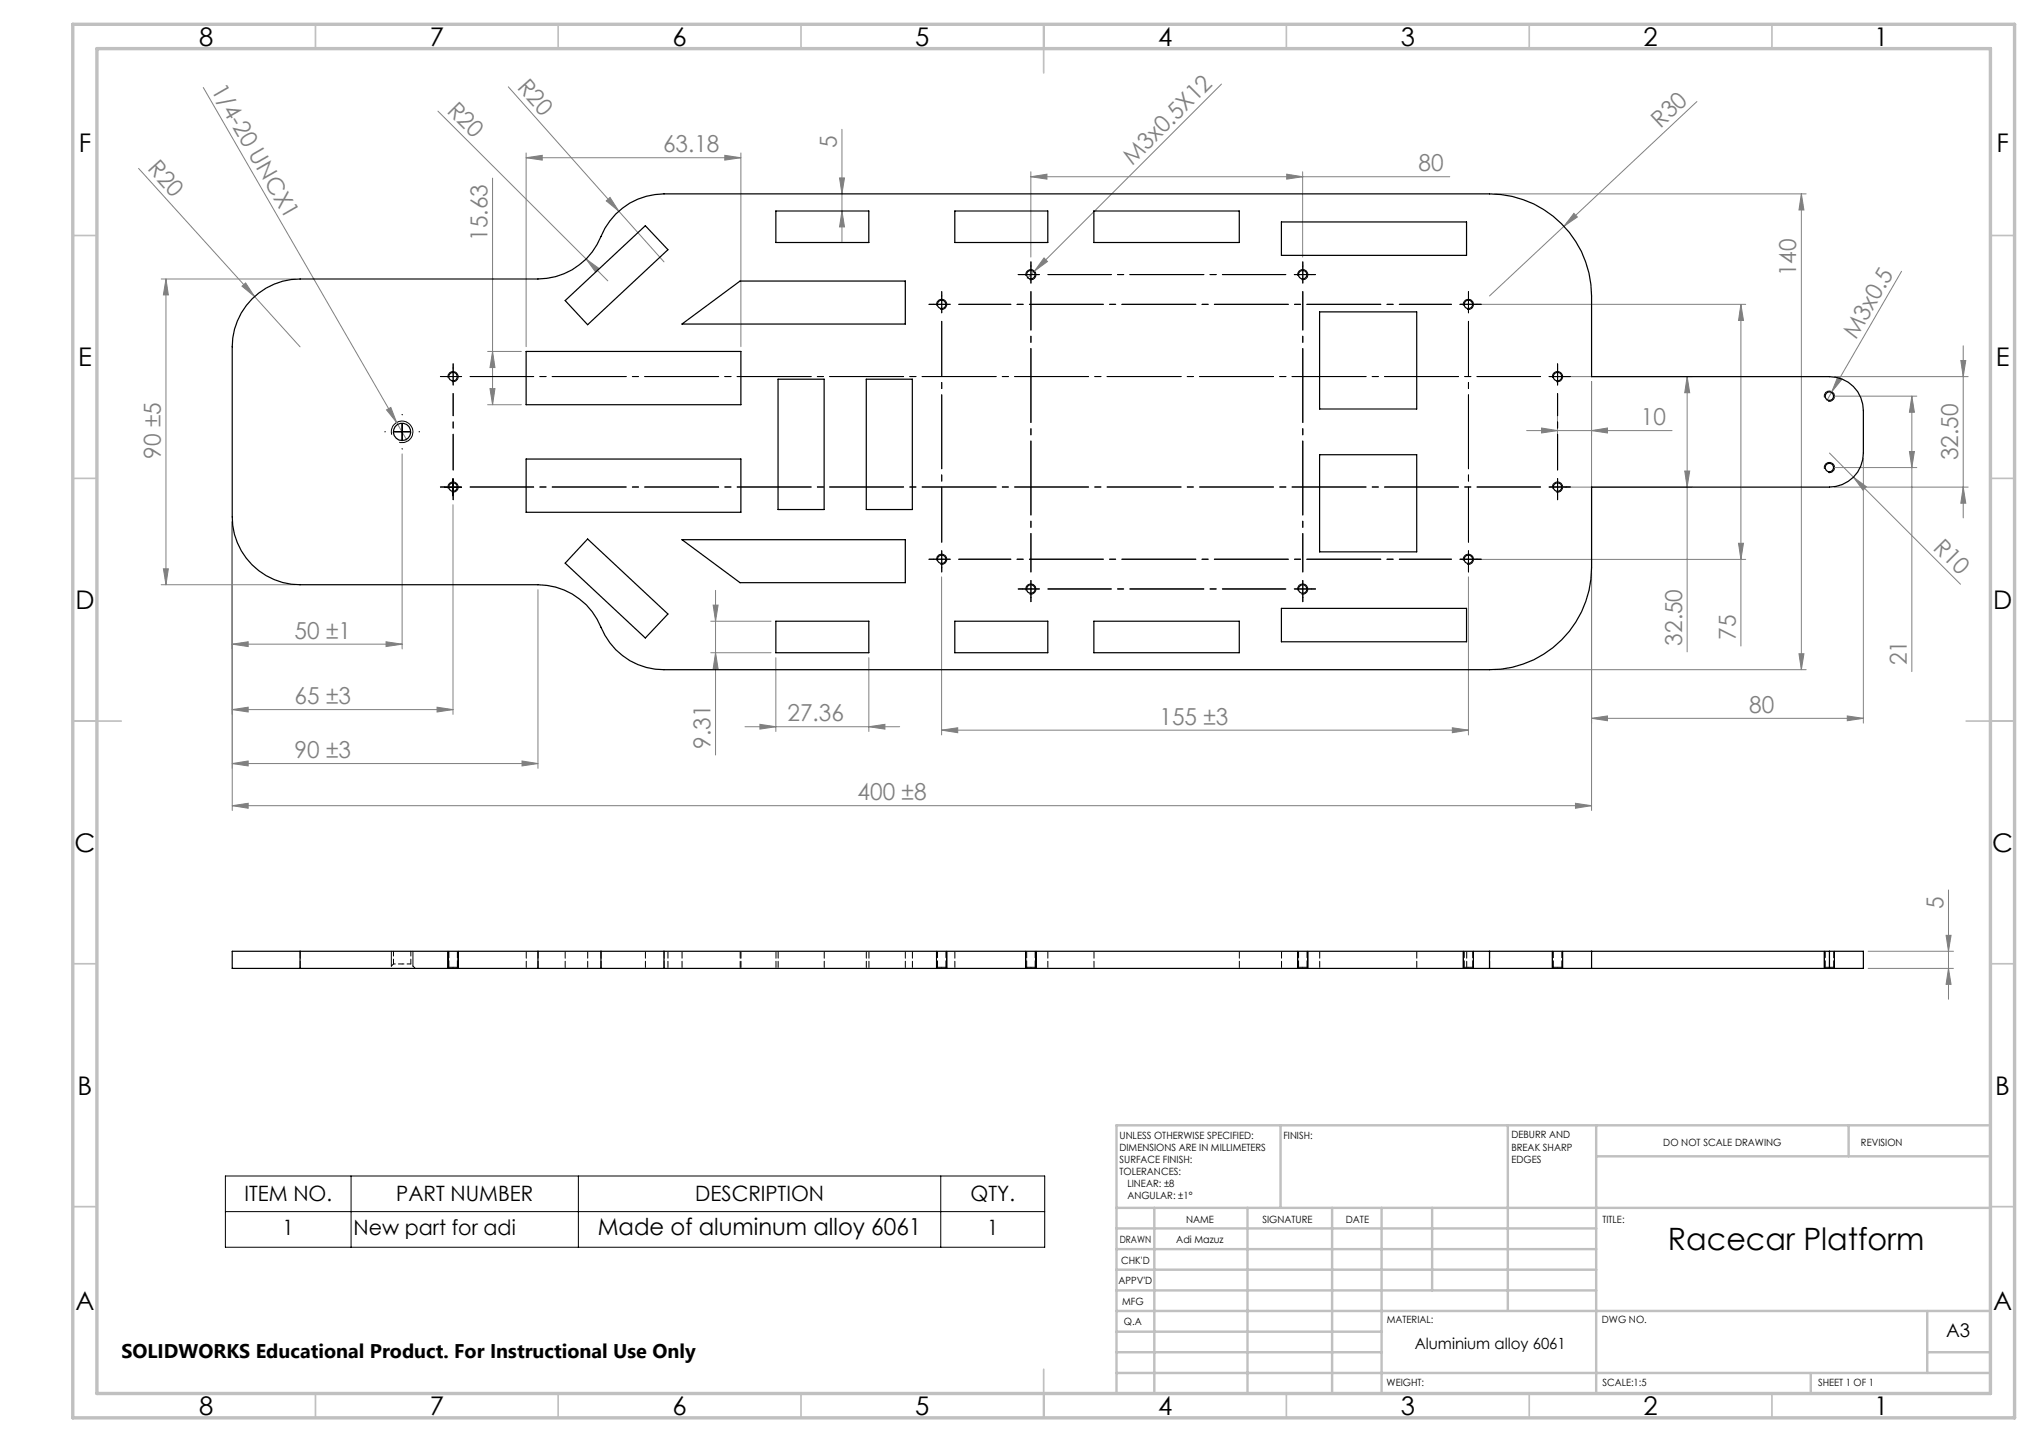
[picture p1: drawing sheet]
<svg xmlns="http://www.w3.org/2000/svg" width="420mm" height="297mm" viewBox="0 0 420 297" stroke-linecap="round" stroke-linejoin="round" font-family="sans-serif">
<g fill="none" stroke="#808080" stroke-width=".21">
<path d="M41.9 18l39.8 69M104.7 17.9l32.1 36M251.6 17.3l-40 40M28.5 34.7l33.3 36.7M90.2 22.9l30.5 30.4M101.5 36.7v46.7M108.4 32.5l3.3-.5v1zM108.4 31.5v39.9M108.4 32.5h44.2M149.3 32l3.3 .5-3.3 .5zM152.6 31.5v39.9M172.9 36.7h1.1l-.6 3.2z"/>
<path d="M173.4 26.6v23.2M212.3 36.4l3.4-.5v1zM212.3 35.4v17.5M212.3 36.4h86.3M265 35.9l3.3 .5-3.3 .5zM268.3 35.4v17.5M307.8 39.9h64.2M349.5 20.9l-27.3 25.7M371.1 39.9v98M371.1 39.9l.5 3.3h-1zM33.2 57.5h27.6M34.2 57.5v62.9"/>
<path d="M34.2 57.5l.5 3.2h-1zM49.8 58.9l.8-.6 1.8 2.8zM120.7 53.3l2.7 2-.7 .8zM120.7 53.3l4.5 4.6M124.9 41.4l.8-.7 1.8 2.8zM173.4 43.5l.6 3.2h-1.1zM215.1 53.1l.7 .8-2.7 1.9zM322.2 46.6l-15.4 14.4M324.2 44l.7 .7-2.7 1.9zM391.7 55.9l-14.4 24.8M100.4 72.4h7M101.5 72.4l.5 3.3h-1.1z"/>
<path d="M300.8 62.7h58.8M319.2 77.6h29.3M327.8 78.6v88.3M347.5 77.6v56.7M347.5 77.6l.6 3.3h-1.1zM358.6 62.7v70.4M358.6 62.7l.5 3.3h-1zM377.8 77.6h27.6M378.6 77.6l.8 .5-2.1 2.6zM403.9 74.3h1l-.5 3.3zM404.4 71.2v35.5M79.6 84.4l.9-.5 1.2 3.1z"/>
<path d="M81.7 87l2.2 3.9M82.8 93.5v40.2M100.4 83.4h7M100.9 80h1.1l-.5 3.4zM314.5 88.7h29.9M317.5 88.2l3.3 .5-3.3 .5zM320.8 81.2v8.5M327.8 88.7l3.3-.5v1zM347 97h1.1l-.6 3.3zM376.8 93.3l5 5M377.3 80.7l-1 1.8M377.8 81.6h17"/>
<path d="M377.8 96.3h17M381.8 98.3l2.7 2-.7 .7zM381.8 98.3l22 22M383.8 94.3v54.6M393.3 93h1l-.5 3.3zM393.8 81.6v56.7M393.8 81.6l.5 3.3h-1zM33.7 117.2h1l-.5 3.2zM47.8 107.5v59.4M93.3 104v43.1M194 118.8v32.6M300.8 115.2h58.8"/>
<path d="M302.5 118.8v32.6M319.2 100.3h29.3M358.1 111.9h1l-.5 3.3zM377.8 100.3h27.6M404.4 100.3l.5 3.3h-1zM33.2 120.4h27.6M47.8 132.7l3.3-.5v1zM47.8 132.7h35M79.5 132.2l3.3 .5-3.3 .5zM110.8 121.5v36.8M146.4 127.9h12.4M146.4 134.4h12.4"/>
<path d="M146.9 124.6h1l-.5 3.3zM147.4 121.6v33.9M147.4 134.4l.5 3.4h-1zM159.8 135.5v15.2M179 135.5v15.2M307.8 137.9h64.2M370.6 134.7h1l-.5 3.2zM47.8 157.3l3.3-.6v1.1zM47.8 146.2l3.3-.5v.9zM47.8 157.3h63M47.8 146.2h45.5M90 145.7l3.3 .5-3.3 .4z"/>
<path d="M107.5 156.7l3.3 .6-3.3 .5zM153.5 149.7h31.8M156.5 149.2l3.3 .5-3.3 .5zM179 149.7l3.3-.5v1zM194 150.4l3.3-.5v1zM194 150.4h108.5M299.2 149.9l3.3 .5-3.3 .5zM327.8 148l3.3-.5v.9zM327.8 148h56M380.5 147.5l3.3 .5-3.3 .4zM47.8 165.9l3.3-.5v1.1zM47.8 165.9h280"/>
<path d="M324.5 165.4l3.3 .5-3.3 .6zM384.8 195.9h17.6M384.8 199.5h17.6M400.9 192.6h1l-.5 3.3zM401.4 183.3v22.5M401.4 199.5l.5 3.2h-1z"/>
</g>
<g fill="none" stroke="#000" stroke-width=".21">
<path d="M211.3 56.8a1.06 1.06 0 0 1 1-1.3 1.06 1.06 0 0 1 1.1 1.2 1.06 1.06 0 0 1-1.3 .9M267.3 56.8a1.06 1.06 0 0 1 1-1.3 1.06 1.06 0 0 1 1.1 1.2 1.06 1.06 0 0 1-1.3 .9M92.3 77.9a1.04 1.04 0 0 1 .9-1.4 1.04 1.04 0 0 1 1.2 1.2 1.04 1.04 0 0 1-1.3 .9M192.9 63a1.06 1.06 0 0 1 1-1.4 1.06 1.06 0 0 1 1.1 1.2 1.06 1.06 0 0 1-1.3 .9M301.4 63a1.04 1.04 0 0 1 1-1.3 1.04 1.04 0 0 1 1.1 1.1 1.04 1.04 0 0 1-1.3 .9M319.8 77.9a1.06 1.06 0 0 1 .9-1.4 1.06 1.06 0 0 1 1.2 1.2 1.06 1.06 0 0 1-1.4 .9M80.7 89.5a2.22 2.22 0 0 1 1.9-2.8 2.22 2.22 0 0 1 2.4 2.4 2.22 2.22 0 0 1-2.8 2M81.1 88.9h3.5M82.8 87.2v3.5M93.3 98.6v3.5M375.8 96.6a1.06 1.06 0 0 1 .9-1.3 1.06 1.06 0 0 1 1.2 1.1 1.06 1.06 0 0 1-1.3 .9M375.8 81.9a1.04 1.04 0 0 1 .9-1.3 1.04 1.04 0 0 1 1.2 1.1 1.04 1.04 0 0 1-1.3 .9"/>
<path d="M91.6 100.3h3.5M92.3 100.6a1.06 1.06 0 0 1 .9-1.3 1.06 1.06 0 0 1 1.2 1.1 1.06 1.06 0 0 1-1.3 .9M192.9 115.5a1.06 1.06 0 0 1 1-1.4 1.06 1.06 0 0 1 1.1 1.2 1.06 1.06 0 0 1-1.3 .9M301.4 115.5a1.04 1.04 0 0 1 1-1.3 1.04 1.04 0 0 1 1.1 1.1 1.04 1.04 0 0 1-1.3 .9M319.8 100.6a1.07 1.07 0 0 1 .9-1.3 1.07 1.07 0 0 1 1.2 1.1 1.07 1.07 0 0 1-1.4 .9M211.3 121.6a1.04 1.04 0 0 1 .9-1.3 1.04 1.04 0 0 1 1.2 1.1 1.04 1.04 0 0 1-1.3 .9M267.3 121.6a1.04 1.04 0 0 1 1-1.3 1.04 1.04 0 0 1 1.1 1.1 1.04 1.04 0 0 1-1.3 .9M80.6 195.9v3.1M85.1 195.9v3.1M92.3 195.9v3.5M94.4 195.9v3.5M192.9 195.9v3.5"/>
<path d="M195 195.9v3.5M211.3 195.9v3.5M213.4 195.9v3.5M267.3 195.9v3.5M269.4 195.9v3.5M301.4 195.9v3.5M303.5 195.9v3.5M319.8 195.9v3.5M321.9 195.9v3.5M375.8 195.9v3.5M377.9 195.9v3.5M46.4 242.2h168.8v14.7h-168.8z"/>
<path d="M46.4 249.6h168.8M72.3 242.2v14.7M119.1 242.2v14.7M193.8 242.2v14.7"/>
</g>
<g fill="none" stroke="#c0c0c0" stroke-width=".35">
<path d="M65 5v5M115 5v5M165 5v5M215 5v10M265 5v5M315 5v5M365 5v5M15 48.5h5M410 48.5h5M15 98.5h5M410 98.5h5M15 148.5h10"/>
<path d="M405 148.5h10M15 198.5h5M410 198.5h5M15 248.5h5M410 248.5h5M65 287v5M115 287v5M165 287v5M215 282v10M265 287v5M315 287v5M365 287v5"/>
</g>
<g fill="none" stroke="#c0c0c0" stroke-width=".5">
<path d="M263.8 231.8v17M310.6 231.8v38.2M328.8 231.8v55.2M328.8 238.2h81.2M380.8 231.8v6.4M410 231.8h-180v55.2M230 248.8h180M230 257.3h98.8M230 253h98.8M237.8 248.8v38.2M257 248.8v38.2M274.4 248.8v38.2"/>
<path d="M284.6 248.8v38.2M295 248.8v17M230 265.8h98.8M230 261.5h98.8M230 278.5h54.6M230 274.3h54.6M230 270h180M397 278.5h13M397 270v12.8M230 282.8h180M373 282.8v4.2"/>
</g>
<path d="M15 5h400v287h-400zM20 10h390v277h-390z" fill="none" stroke="#c0c0c0" stroke-width=".7"/>
<g fill="none" stroke="#000" stroke-width=".21" stroke-dasharray="15.2 1.3 1.3 1.3">
<path d="M210.6 56.6h-.9M212.4 56.6v-1.8M212.4 56.6h-1.8M212.4 56.6v1.7M212.4 56.6h1.7M212.4 54.8v-.9M268.4 56.6v-1.8M268.4 56.6h-1.8M268.4 56.6v1.7M268.4 56.6h1.7M268.4 54.8v-.9M270.1 56.6h.9"/>
<path d="M91.6 77.6h-.9M93.3 77.6v-1.8M93.3 77.6h-1.7M93.3 77.6v1.7M93.3 77.6h1.8M93.3 75.8v-.9M192.2 62.7h-.8M194 62.7v-1.8M194 62.7h-1.8M194 62.7v1.7M194 62.7h1.7M194 60.9v-.8"/>
<path d="M302.5 62.7v-1.8M302.5 62.7h-1.8M302.5 62.7v1.7M302.5 62.7h1.7M302.5 60.9v-.8M304.2 62.7h.9M320.8 77.6v-1.8M320.8 77.6h-1.7M320.8 77.6v1.7M320.8 77.6h1.8M320.8 75.8v-.9M322.6 77.6h.9"/>
<path d="M79.3 88.9h.1M82.8 85.4h.1M82.8 92.4v.1M86.3 88.9h.1M91.6 100.3h-.9M93.3 102.1v.8M192.2 115.2h-.8M194 115.2v-1.8M194 115.2h-1.8M194 115.2v1.7M194 115.2h1.7M194 116.9v.9"/>
<path d="M302.5 115.2v-1.8M302.5 115.2h-1.8M302.5 115.2v1.7M302.5 115.2h1.7M302.5 116.9v.9M304.2 115.2h.9M320.8 100.3v-1.7M320.8 100.3h-1.7M320.8 100.3v1.8M320.8 100.3h1.8M320.8 102.1v.8M322.6 100.3h.9"/>
<path d="M210.6 121.3h-.9M212.4 121.3v-1.7M212.4 121.3h-1.8M212.4 121.3v1.8M212.4 121.3h1.7M212.4 123.1v.8M268.4 121.3v-1.7M268.4 121.3h-1.8M268.4 121.3v1.8M268.4 121.3h1.7M268.4 123.1v.8M270.1 121.3h.9"/>
</g>
<path d="M93.3 96.8v-15.7M320.8 96.8v-15.7" fill="none" stroke="#000" stroke-width=".21" stroke-dasharray="15.2 1.3 1.3 1.3" stroke-dashoffset="7.9"/>
<path d="M194 111.7v-45.5M302.5 111.7v-45.5" fill="none" stroke="#000" stroke-width=".21" stroke-dasharray="15.2 1.3 1.3 1.3" stroke-dashoffset="3.9"/>
<path d="M215.9 56.6h49M215.9 121.3h49" fill="none" stroke="#000" stroke-width=".21" stroke-dasharray="15.2 1.3 1.3 1.3" stroke-dashoffset="2.2"/>
<path d="M212.4 117.8v-57.7M268.4 117.8v-57.7" fill="none" stroke="#000" stroke-width=".21" stroke-dasharray="15.2 1.3 1.3 1.3" stroke-dashoffset="7.3"/>
<path d="M197.5 62.7h101.5M197.5 115.2h101.5" fill="none" stroke="#000" stroke-width=".21" stroke-dasharray="15.2 1.3 1.3 1.3" stroke-dashoffset="4.5"/>
<path d="M96.8 77.6h220.5M96.8 100.3h220.5" fill="none" stroke="#000" stroke-width=".21" stroke-dasharray="15.2 1.3 1.3 1.3" stroke-dashoffset="2.1"/>
<g fill="#808080">
<path d="M79.6 84.4l.9-.5 1.2 3.1z"/>
<path d="M124.9 41.4l.8-.7 1.8 2.8z"/>
<path d="M49.8 58.9l.8-.6 1.8 2.8z"/>
<path d="M120.7 53.3l2.7 2-.7 .8z"/>
<path d="M324.2 44l.7 .7-2.7 1.9z"/>
<path d="M215.1 53.1l.7 .8-2.7 1.9z"/>
<path d="M378.6 77.6l.8 .5-2.1 2.6z"/>
<path d="M381.8 98.3l2.7 2-.7 .7z"/>
<path d="M149.3 32l3.3 .5-3.3 .5zM108.4 32.5l3.3-.5v1zM265 35.9l3.3 .5-3.3 .5zM212.3 36.4l3.4-.5v1zM107.5 156.7l3.3 .6-3.3 .5zM47.8 157.3l3.3-.6v1.1zM79.5 132.2l3.3 .5-3.3 .5zM47.8 132.7l3.3-.5v1zM90 145.7l3.3 .5-3.3 .4zM47.8 146.2l3.3-.5v.9zM380.5 147.5l3.3 .5-3.3 .4zM327.8 148l3.3-.5v.9z"/>
<path d="M47.8 165.9l3.3-.5v1.1zM324.5 165.4l3.3 .5-3.3 .6zM317.5 88.2l3.3 .5-3.3 .5zM327.8 88.7l3.3-.5v1zM194 150.4l3.3-.5v1zM299.2 149.9l3.3 .5-3.3 .5z"/>
<path d="M179 149.7l3.3-.5v1zM156.5 149.2l3.3 .5-3.3 .5z"/>
<path d="M173.4 43.5l.6 3.2h-1.1zM172.9 36.7h1.1l-.6 3.2z"/>
<path d="M34.2 57.5l.5 3.2h-1zM33.7 117.2h1l-.5 3.2zM371.1 39.9l.5 3.3h-1zM370.6 134.7h1l-.5 3.2zM101.5 72.4l.5 3.3h-1.1zM100.9 80h1.1l-.5 3.4zM146.9 124.6h1l-.5 3.3zM147.4 134.4l.5 3.4h-1zM403.9 74.3h1l-.5 3.3zM404.4 100.3l.5 3.3h-1zM393.8 81.6l.5 3.3h-1zM393.3 93h1l-.5 3.3zM400.9 192.6h1l-.5 3.3zM401.4 199.5l.5 3.2h-1z"/>
<path d="M358.6 62.7l.5 3.3h-1zM358.1 111.9h1l-.5 3.3zM347.5 77.6l.6 3.3h-1.1zM347 97h1.1l-.6 3.3z"/>
</g>
<g fill="none" stroke="#000" stroke-width=".25">
<path d="M159.8 43.5h19.2v6.4h-19.2zM196.7 43.5h19.1v6.4h-19.1zM225.3 43.5h30v6.4h-30zM263.9 45.7h38.2v6.9h-38.2zM51.9 61.6a14 14 0 0 1 9.9-4.1h49a14 14 0 0 0 13-8.8 14.1 14.1 0 0 1 13-8.8h170a21.1 21.1 0 0 1 21 21.1v16.6h49a7 7 0 0 1 7 7v8.7a7 7 0 0 1-7 7h-49v16.6a21 21 0 0 1-21 21h-170a13.9 13.9 0 0 1-13-8.7 14.1 14.1 0 0 0-13-8.8h-49a14 14 0 0 1-14-13.9v-35.1a14 14 0 0 1 4.1-9.8zM108.4 72.4h44.2v11h-44.2zM116.4 61.9l16.5-15.4 4.7 4.9-16.6 15.5zM140.5 66.7l11.9-8.8h34.1v8.8zM160.3 78.1h9.5v26.8h-9.5zM178.4 78.1h9.5v26.8h-9.5zM271.8 64.2h20v20h-20zM108.4 94.5h44.2v11h-44.2z"/>
<path d="M271.8 93.7h20v20h-20zM121 111l16.6 15.5-4.7 4.9-16.5-15.4zM140.5 111.2h46v8.8h-34.1zM159.8 127.9h19.2v6.5h-19.2zM196.7 127.9h19.1v6.5h-19.1zM225.3 127.9h30v6.5h-30zM263.9 125.3h38.2v6.9h-38.2zM61.8 195.9h-14v3.6h14M61.8 199.5h49M61.8 195.9h49M61.8 195.9v3.6M110.8 199.5h13"/>
<path d="M110.8 195.9h13M110.8 195.9v3.6M123.8 199.5h13M123.8 195.9h13M123.8 195.9v3.6M136.8 195.9v3.6M136.8 199.5h170M136.8 195.9h170M306.8 199.5h21M306.8 195.9h21M306.8 195.9v3.6M327.8 195.9v3.6"/>
<path d="M327.8 199.5h49M327.8 195.9h49M376.8 195.9h7v3.6h-7M376.8 195.9v3.6"/>
<circle cx="212.3" cy="56.6" r=".89"/>
<circle cx="268.3" cy="56.6" r=".88"/>
<circle cx="93.3" cy="77.6" r=".88"/>
<circle cx="194" cy="62.7" r=".87"/>
<circle cx="302.5" cy="62.7" r=".88"/>
<circle cx="320.8" cy="77.6" r=".88"/>
<circle cx="82.8" cy="88.9" r="1.78"/>
<circle cx="376.8" cy="96.3" r=".88"/>
<circle cx="376.8" cy="81.6" r=".87"/>
<circle cx="93.3" cy="100.3" r=".88"/>
<circle cx="194" cy="115.2" r=".87"/>
<circle cx="302.5" cy="115.2" r=".88"/>
<circle cx="320.8" cy="100.3" r=".88"/>
<circle cx="212.3" cy="121.3" r=".88"/>
<circle cx="268.3" cy="121.3" r=".87"/>
</g>
<g fill="none" stroke="#000" stroke-width=".21" stroke-dasharray="1.3 .6" stroke-dashoffset="-.2">
<path d="M61.8 195.9v3.5M108.4 195.9v3.5M110.8 195.9v3.5M116.4 195.9v3.5M121.1 195.9v3.5M123.8 195.9v3.5M132.9 195.9v3.5M136.8 195.9v3.5M137.6 195.9v3.5M140.5 199.4v-3.5M152.5 199.4v-3.5M152.6 195.9v3.5"/>
<path d="M159.8 195.9v3.5M160.3 199.4v-3.5M169.8 199.4v-3.5M178.4 199.4v-3.5M179 195.9v3.5M186.5 199.4v-3.5M187.9 199.4v-3.5M196.7 195.9v3.5M215.8 195.9v3.5M225.3 199.4v-3.5M255.3 199.4v-3.5M264 195.9v3.5"/>
<path d="M271.8 195.9v3.5M291.8 195.9v3.5M302.1 195.9v3.5M306.8 195.9v3.5M376.8 195.9v3.5"/>
</g>
<g fill="none" stroke="#000" stroke-width=".21" stroke-dasharray="1.3 .6" stroke-dashoffset=".4">
<path d="M92.5 199.2h.8M93.3 199.2h.9M193.1 199.2h.9M194 199.2h.9M211.5 199.2h.9M212.4 199.2h.8M267.5 199.2h.9M268.4 199.2h.8M301.6 199.2h.9M302.5 199.2h.9M320 199.2h.8M320.8 199.2h.9"/>
<path d="M376 199.2h.8M376.8 199.2h.9"/>
</g>
<path d="M81.1 198.5h1.7M82.8 198.5h1.8" fill="none" stroke="#000" stroke-width=".21" stroke-dasharray="1.3 .6" stroke-dashoffset=".9"/>
<g fill="none" stroke="#000" stroke-width=".21" stroke-dasharray="1.3 .6">
<path d="M92.5 199.2l-.2 .2M94.4 199.4l-.2-.2M193.1 199.2l-.2 .2M195 199.4l-.1-.2M211.5 199.2l-.2 .2M213.4 199.4l-.2-.2M267.5 199.2l-.2 .2M269.4 199.4l-.2-.2M301.6 199.2l-.2 .2M303.5 199.4l-.1-.2M320 199.2l-.2 .2M321.9 199.4l-.2-.2"/>
<path d="M376 199.2l-.2 .2M377.9 199.4l-.2-.2"/>
</g>
<g fill="none" stroke="#000" stroke-width=".21" stroke-dasharray="1.3 .6" stroke-dashoffset="-.1">
<path d="M92.5 195.9v3.3M94.2 199.2v-3.3M193.1 195.9v3.3M194.9 199.2v-3.3M211.5 195.9v3.3M213.2 199.2v-3.3M267.5 195.9v3.3M269.2 199.2v-3.3M301.6 195.9v3.3M303.4 199.2v-3.3M320 195.9v3.3M321.7 199.2v-3.3"/>
<path d="M376 195.9v3.3M377.7 199.2v-3.3"/>
</g>
<path d="M81.1 198.5l-.9 .9M85.5 199.4l-.9-.9" fill="none" stroke="#000" stroke-width=".21" stroke-dasharray="1.3 .6" stroke-dashoffset=".6"/>
<path d="M81.1 195.9v2.6M84.6 198.5v-2.6" fill="none" stroke="#000" stroke-width=".21" stroke-dasharray="1.3 .6" stroke-dashoffset=".3"/>
<text font-size="6.3" x="343.6" y="257.4">Racecar Platform</text>
<g font-size="5.3">
<text x="41" y="9.5">8</text>
<text x="88.5" y="9.5">7</text>
<text x="138.5" y="9.5">6</text>
<text x="188.5" y="9.5">5</text>
<text x="238.5" y="9.5">4</text>
<text x="288.5" y="9.5">3</text>
<text x="338.5" y="9.5">2</text>
<text x="386" y="9.5">1</text>
<text x="16.2" y="31.2">F</text>
<text x="411.2" y="31.2">F</text>
<text x="16.1" y="75.5">E</text>
<text x="411.1" y="75.5">E</text>
<text x="15.5" y="125.5">D</text>
<text x="410.5" y="125.5">D</text>
<text x="15.4" y="175.5">C</text>
<text x="410.4" y="175.5">C</text>
<text x="16" y="225.5">B</text>
<text x="411" y="225.5">B</text>
<text x="15.5" y="269.7">A</text>
<text x="410.5" y="269.7">A</text>
<text x="41" y="291.5">8</text>
<text x="88.5" y="291.5">7</text>
<text x="138.5" y="291.5">6</text>
<text x="188.5" y="291.5">5</text>
<text x="238.5" y="291.5">4</text>
<text x="288.5" y="291.5">3</text>
<text x="338.5" y="291.5">2</text>
<text x="386" y="291.5">1</text>
</g>
<g font-size="4.8" fill="#808080">
<text x="43.5" y="18.6" transform="rotate(60 43.5 18.6)">1/4-20 UNCX1</text>
<text x="91.9" y="23" transform="rotate(45 91.9 23)">R20</text>
<text x="106.4" y="18.1" transform="rotate(48 106.4 18.1)">R20</text>
<text x="342" y="26.5" transform="rotate(-43 342 26.5)">R30</text>
<text x="30.2" y="34.9" transform="rotate(48 30.2 34.9)">R20</text>
<text x="136.6" y="31.4">63.18</text>
<text x="172.4" y="30.5" transform="rotate(-90 172.4 30.5)">5</text>
<text x="233.3" y="34.1" transform="rotate(-45 233.3 34.1)">M3x0.5X12</text>
<text x="292.2" y="35.3">80</text>
<text x="100.4" y="49.6" transform="rotate(-90 100.4 49.6)">15.63</text>
<text x="370" y="56.9" transform="rotate(-90 370 56.9)">140</text>
<text x="382.3" y="69.9" transform="rotate(-60 382.3 69.9)">M3x0.5</text>
<text x="338" y="87.6">10</text>
<text x="33.1" y="94.5" transform="rotate(-90 33.1 94.5)">90 ±5</text>
<text x="403.3" y="94.8" transform="rotate(-90 403.3 94.8)">32.50</text>
<text x="398" y="113" transform="rotate(45 398 113)">R10</text>
<text x="60.7" y="131.6">50 ±1</text>
<text x="357.5" y="131.8" transform="rotate(-90 357.5 131.8)">75</text>
<text x="346.5" y="133" transform="rotate(-90 346.5 133)">32.50</text>
<text x="392.8" y="137" transform="rotate(-90 392.8 137)">21</text>
<text x="60.7" y="145.1">65 ±3</text>
<text x="162.2" y="148.6">27.36</text>
<text x="238.8" y="149.3">155 ±3</text>
<text x="360.3" y="146.9">80</text>
<text x="146.3" y="154.2" transform="rotate(-90 146.3 154.2)">9.31</text>
<text x="60.7" y="156.2">90 ±3</text>
<text x="176.7" y="164.9">400 ±8</text>
<text x="400.3" y="187.2" transform="rotate(-90 400.3 187.2)">5</text>
</g>
<text font-size="4.8" x="123.1" y="254.4">Made of aluminum alloy 6061</text>
<g font-size="4.4">
<text x="50.4" y="247.3">ITEM NO.</text>
<text x="81.6" y="247.3">PART NUMBER</text>
<text x="143.2" y="247.3">DESCRIPTION</text>
<text x="199.9" y="247.3">QTY.</text>
<text x="58.2" y="254.3">1</text>
<text x="72.8" y="254.3">New part for adi</text>
<text x="203.3" y="254.3">1</text>
</g>
<text font-size="4.1" x="25" y="279.6">SOLIDWORKS Educational Product. For Instructional Use Only</text>
<text font-size="3.9" x="400.9" y="275.5">A3</text>
<text font-size="3.2" x="291.4" y="277.9">Aluminium alloy 6061</text>
<g font-size="2.1">
<text x="230.6" y="234.6">UNLESS OTHERWISE SPECIFIED:</text>
<text x="230.6" y="237.1">DIMENSIONS ARE IN MILLIMETERS</text>
<text x="230.6" y="239.5">SURFACE FINISH:</text>
<text x="264.4" y="234.5">FINISH:</text>
<text x="311.3" y="234.5">DEBURR AND</text>
<text x="311.3" y="237">BREAK SHARP</text>
<text x="311.3" y="239.5">EDGES</text>
<text x="342.6" y="235.9">DO NOT SCALE DRAWING</text>
<text x="383.3" y="236.1">REVISION</text>
<text x="230.6" y="242">TOLERANCES:</text>
<text x="232.2" y="244.5">LINEAR: ±8</text>
<text x="232.2" y="247">ANGULAR: ±1°</text>
<text x="244.3" y="252">NAME</text>
<text x="260" y="251.9">SIGNATURE</text>
<text x="277.2" y="251.9">DATE</text>
<text x="330.1" y="251.9">TITLE:</text>
<text x="230.6" y="256.1">DRAWN</text>
<text x="242.3" y="256.1">Adi Mazuz</text>
<text x="230.9" y="260.3">CHK'D</text>
<text x="230.4" y="264.4">APPV'D</text>
<text x="231.1" y="268.8">MFG</text>
<text x="231.5" y="273">Q.A</text>
<text x="285.6" y="272.5">MATERIAL:</text>
<text x="330" y="272.5">DWG NO.</text>
<text x="285.6" y="285.5">WEIGHT:</text>
<text x="330.1" y="285.6">SCALE:1:5</text>
<text x="374.5" y="285.6">SHEET 1 OF 1</text>
</g>
</svg>
